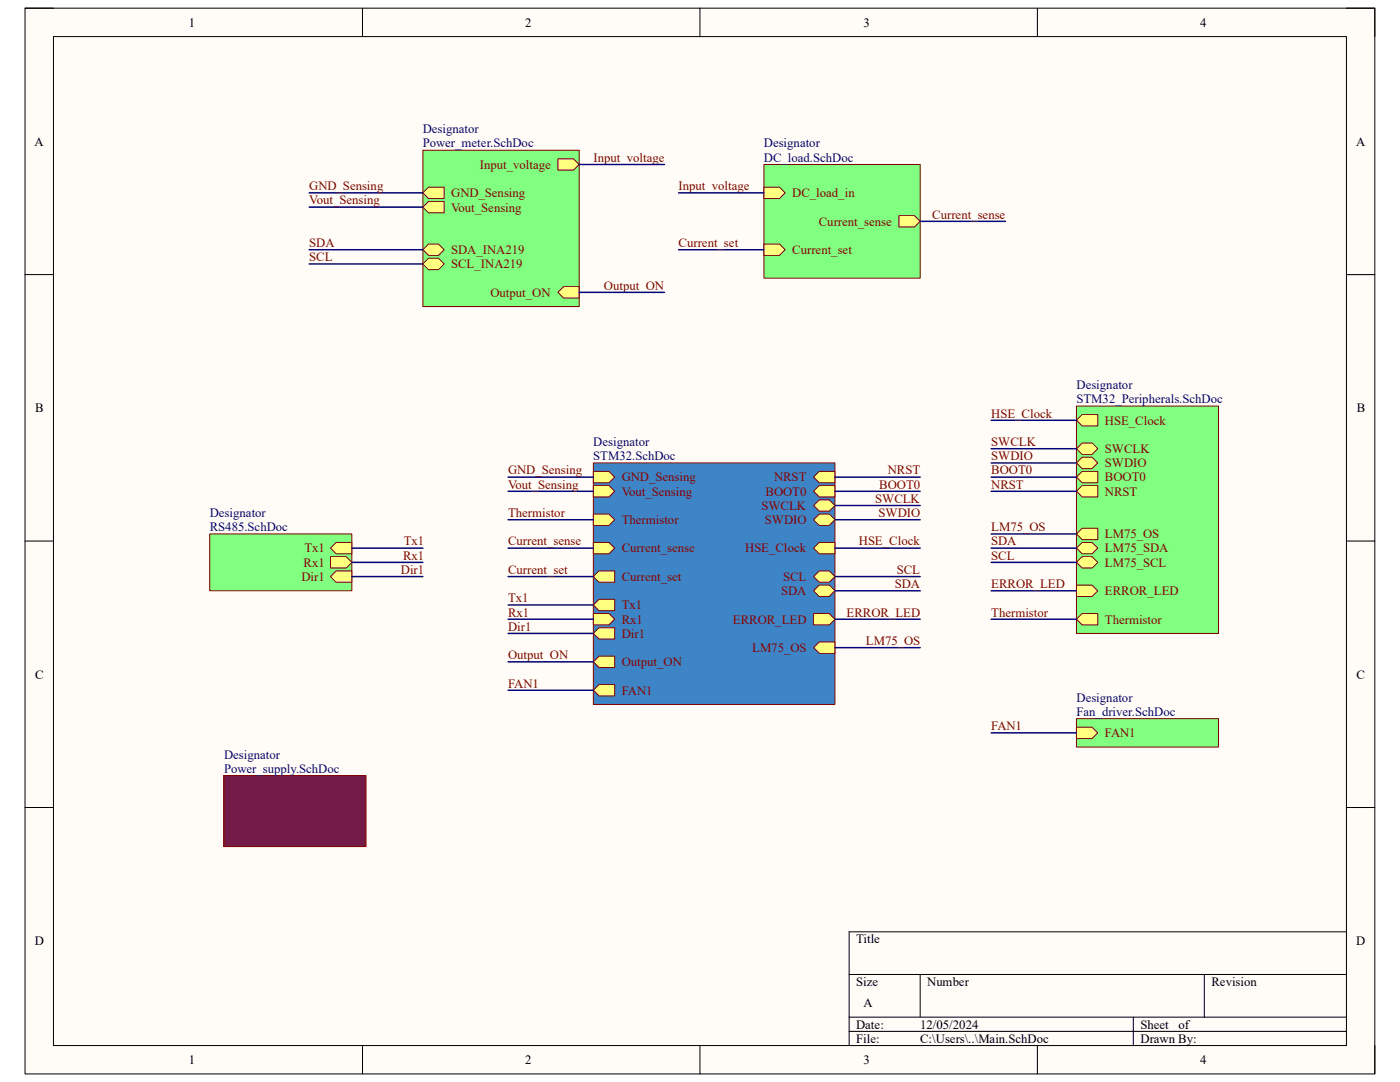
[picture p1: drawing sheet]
<svg xmlns="http://www.w3.org/2000/svg" width="279mm" height="216mm" viewBox="0 0 279 216" stroke-linecap="round" stroke-linejoin="round" font-family="sans-serif">
<path d="M5 1.6h269.4v212.7h-269.4z" fill-rule="evenodd" fill="#fffcf8"/>
<path d="M5 1.6h269.4v212.7h-269.4z" fill="none" stroke="#000" stroke-width=".2"/>
<path d="M10.7 7.3h258v201.3h-258z" fill-rule="evenodd" fill="#fffcf8"/>
<g fill="none" stroke="#000" stroke-width=".2">
<path d="M5 1.6h5.7M10.7 7.3h258v201.3h-258zM72.3 1.6v5.7M139.7 1.6v5.7M207 1.6v5.7M268.7 1.6h5.7v5.7M5 54.8h5.7M268.7 54.8h5.7M5 108h5.7M268.7 108h5.7M5 161.1h5.7M268.7 161.1h5.7"/>
<path d="M169.5 194.4h99.2M183.6 194.4v8.6M240.3 194.4v8.6M268.7 185.9h-99.2v22.7M72.3 208.6v5.7M139.7 208.6v5.7M169.5 203h99.2M169.5 205.8h99.2M207 208.6v5.7M226.2 203v5.6M274.4 208.6v5.7"/>
</g>
<path d="M152.5 32.8h31.1v22.7h-31.1z" fill-rule="evenodd" fill="#80ff80"/>
<path d="M152.5 32.8h31.1v22.7h-31.1z" fill="none" stroke="#800000" stroke-width=".2"/>
<path d="M152.4 48.7h3.2l1.1 1.1-1.1 1.2h-3.2z" fill-rule="evenodd" fill="#ffff80"/>
<path d="M152.4 48.7h3.2l1.1 1.1-1.1 1.2h-3.2z" fill="none" stroke="#800000" stroke-width=".2"/>
<path d="M152.4 37.4h3.2l1.1 1.1-1.1 1.1h-3.2z" fill-rule="evenodd" fill="#ffff80"/>
<path d="M152.4 37.4h3.2l1.1 1.1-1.1 1.1h-3.2z" fill="none" stroke="#800000" stroke-width=".2"/>
<path d="M179.4 43h3.1l1.1 1.2-1.1 1.1h-3.1z" fill-rule="evenodd" fill="#ffff80"/>
<path d="M179.4 43h3.1l1.1 1.2-1.1 1.1h-3.1z" fill="none" stroke="#800000" stroke-width=".2"/>
<path d="M84.4 30h31.2v31.2h-31.2z" fill-rule="evenodd" fill="#80ff80"/>
<path d="M84.4 30h31.2v31.2h-31.2z" fill="none" stroke="#800000" stroke-width=".2"/>
<path d="M85.5 51.5h2l1.1 1.2-1.1 1.1h-2l-1.1-1.1z" fill-rule="evenodd" fill="#ffff80"/>
<path d="M85.5 51.5h2l1.1 1.2-1.1 1.1h-2l-1.1-1.1z" fill="none" stroke="#800000" stroke-width=".2"/>
<path d="M84.4 49.8l1.1-1.1h2l1.1 1.1-1.1 1.2h-2z" fill-rule="evenodd" fill="#ffff80"/>
<path d="M84.4 49.8l1.1-1.1h2l1.1 1.1-1.1 1.2h-2z" fill="none" stroke="#800000" stroke-width=".2"/>
<path d="M111.3 58.3l1.2-1.1h3.1v2.3h-3.1z" fill-rule="evenodd" fill="#ffff80"/>
<path d="M111.3 58.3l1.2-1.1h3.1v2.3h-3.1z" fill="none" stroke="#800000" stroke-width=".2"/>
<path d="M85.5 37.4h3.1v2.2h-3.1l-1.1-1.1z" fill-rule="evenodd" fill="#ffff80"/>
<path d="M85.5 37.4h3.1v2.2h-3.1l-1.1-1.1z" fill="none" stroke="#800000" stroke-width=".2"/>
<path d="M84.4 41.3l1.1-1.1h3.1v2.3h-3.1z" fill-rule="evenodd" fill="#ffff80"/>
<path d="M84.4 41.3l1.1-1.1h3.1v2.3h-3.1z" fill="none" stroke="#800000" stroke-width=".2"/>
<path d="M111.3 31.7h3.1l1.2 1.1-1.2 1.2h-3.1z" fill-rule="evenodd" fill="#ffff80"/>
<path d="M111.3 31.7h3.1l1.2 1.1-1.2 1.2h-3.1z" fill="none" stroke="#800000" stroke-width=".2"/>
<path d="M41.9 106.5h28.3v11.4h-28.3z" fill-rule="evenodd" fill="#80ff80"/>
<path d="M41.9 106.5h28.3v11.4h-28.3z" fill="none" stroke="#800000" stroke-width=".2"/>
<path d="M67.1 108.2h3.1v2.3h-3.1l-1.1-1.1z" fill-rule="evenodd" fill="#ffff80"/>
<path d="M67.1 108.2h3.1v2.3h-3.1l-1.1-1.1z" fill="none" stroke="#800000" stroke-width=".2"/>
<path d="M66 111.1h3.1l1.1 1.1-1.1 1.1h-3.1z" fill-rule="evenodd" fill="#ffff80"/>
<path d="M66 111.1h3.1l1.1 1.1-1.1 1.1h-3.1z" fill="none" stroke="#800000" stroke-width=".2"/>
<path d="M67.1 113.9h3.1v2.3h-3.1l-1.1-1.1z" fill-rule="evenodd" fill="#ffff80"/>
<path d="M67.1 113.9h3.1v2.3h-3.1l-1.1-1.1z" fill="none" stroke="#800000" stroke-width=".2"/>
<path d="M214.8 143.4h28.4v5.7h-28.4z" fill-rule="evenodd" fill="#80ff80"/>
<path d="M214.8 143.4h28.4v5.7h-28.4z" fill="none" stroke="#800000" stroke-width=".2"/>
<path d="M214.8 145.1h3.2l1.1 1.1-1.1 1.2h-3.2z" fill-rule="evenodd" fill="#ffff80"/>
<path d="M214.8 145.1h3.2l1.1 1.1-1.1 1.2h-3.2z" fill="none" stroke="#800000" stroke-width=".2"/>
<path d="M44.7 154.7h28.4v14.2h-28.4z" fill-rule="evenodd" fill="#741b47"/>
<path d="M44.7 154.7h28.4v14.2h-28.4z" fill="none" stroke="#800000" stroke-width=".2"/>
<path d="M118.4 92.4h48.2v48.2h-48.2z" fill-rule="evenodd" fill="#3d85c6"/>
<path d="M118.4 92.4h48.2v48.2h-48.2z" fill="none" stroke="#800000" stroke-width=".2"/>
<path d="M163.5 94.1h3.1v2.2h-3.1l-1.1-1.1z" fill-rule="evenodd" fill="#ffff80"/>
<path d="M163.5 94.1h3.1v2.2h-3.1l-1.1-1.1z" fill="none" stroke="#800000" stroke-width=".2"/>
<path d="M162.4 98l1.1-1.1h3.1v2.3h-3.1z" fill-rule="evenodd" fill="#ffff80"/>
<path d="M162.4 98l1.1-1.1h3.1v2.3h-3.1z" fill="none" stroke="#800000" stroke-width=".2"/>
<path d="M162.4 100.9l1.1-1.2h2l1.1 1.2-1.1 1.1h-2z" fill-rule="evenodd" fill="#ffff80"/>
<path d="M162.4 100.9l1.1-1.2h2l1.1 1.2-1.1 1.1h-2z" fill="none" stroke="#800000" stroke-width=".2"/>
<path d="M162.4 103.7l1.1-1.1h2l1.1 1.1-1.1 1.1h-2z" fill-rule="evenodd" fill="#ffff80"/>
<path d="M162.4 103.7l1.1-1.1h2l1.1 1.1-1.1 1.1h-2z" fill="none" stroke="#800000" stroke-width=".2"/>
<path d="M163.5 113.9h2l1.1 1.2-1.1 1.1h-2l-1.1-1.1z" fill-rule="evenodd" fill="#ffff80"/>
<path d="M163.5 113.9h2l1.1 1.2-1.1 1.1h-2l-1.1-1.1z" fill="none" stroke="#800000" stroke-width=".2"/>
<path d="M162.4 117.9l1.1-1.1h2l1.1 1.1-1.1 1.1h-2z" fill-rule="evenodd" fill="#ffff80"/>
<path d="M162.4 117.9l1.1-1.1h2l1.1 1.1-1.1 1.1h-2z" fill="none" stroke="#800000" stroke-width=".2"/>
<path d="M118.4 94.1h3.1l1.2 1.1-1.2 1.1h-3.1z" fill-rule="evenodd" fill="#ffff80"/>
<path d="M118.4 94.1h3.1l1.2 1.1-1.2 1.1h-3.1z" fill="none" stroke="#800000" stroke-width=".2"/>
<path d="M118.4 96.9h3.1l1.2 1.1-1.2 1.2h-3.1z" fill-rule="evenodd" fill="#ffff80"/>
<path d="M118.4 96.9h3.1l1.2 1.1-1.2 1.2h-3.1z" fill="none" stroke="#800000" stroke-width=".2"/>
<path d="M118.4 137.7l1.2-1.1h3.1v2.3h-3.1z" fill-rule="evenodd" fill="#ffff80"/>
<path d="M118.4 137.7l1.2-1.1h3.1v2.3h-3.1z" fill="none" stroke="#800000" stroke-width=".2"/>
<path d="M163.5 128.1h3.1v2.3h-3.1l-1.1-1.2z" fill-rule="evenodd" fill="#ffff80"/>
<path d="M163.5 128.1h3.1v2.3h-3.1l-1.1-1.2z" fill="none" stroke="#800000" stroke-width=".2"/>
<path d="M163.5 108.2h3.1v2.3h-3.1l-1.1-1.1z" fill-rule="evenodd" fill="#ffff80"/>
<path d="M163.5 108.2h3.1v2.3h-3.1l-1.1-1.1z" fill="none" stroke="#800000" stroke-width=".2"/>
<path d="M162.4 122.4h3.1l1.1 1.2-1.1 1.1h-3.1z" fill-rule="evenodd" fill="#ffff80"/>
<path d="M162.4 122.4h3.1l1.1 1.2-1.1 1.1h-3.1z" fill="none" stroke="#800000" stroke-width=".2"/>
<path d="M118.4 120.7l1.2-1.1h3.1v2.3h-3.1z" fill-rule="evenodd" fill="#ffff80"/>
<path d="M118.4 120.7l1.2-1.1h3.1v2.3h-3.1z" fill="none" stroke="#800000" stroke-width=".2"/>
<path d="M118.4 122.4h3.1l1.2 1.2-1.2 1.1h-3.1z" fill-rule="evenodd" fill="#ffff80"/>
<path d="M118.4 122.4h3.1l1.2 1.2-1.2 1.1h-3.1z" fill="none" stroke="#800000" stroke-width=".2"/>
<path d="M118.4 126.4l1.2-1.1h3.1v2.2h-3.1z" fill-rule="evenodd" fill="#ffff80"/>
<path d="M118.4 126.4l1.2-1.1h3.1v2.2h-3.1z" fill="none" stroke="#800000" stroke-width=".2"/>
<path d="M119.6 130.9h3.1v2.3h-3.1l-1.2-1.1z" fill-rule="evenodd" fill="#ffff80"/>
<path d="M119.6 130.9h3.1v2.3h-3.1l-1.2-1.1z" fill="none" stroke="#800000" stroke-width=".2"/>
<path d="M118.4 115.1l1.2-1.2h3.1v2.3h-3.1z" fill-rule="evenodd" fill="#ffff80"/>
<path d="M118.4 115.1l1.2-1.2h3.1v2.3h-3.1z" fill="none" stroke="#800000" stroke-width=".2"/>
<path d="M118.4 102.6h3.1l1.2 1.1-1.2 1.1h-3.1z" fill-rule="evenodd" fill="#ffff80"/>
<path d="M118.4 102.6h3.1l1.2 1.1-1.2 1.1h-3.1z" fill="none" stroke="#800000" stroke-width=".2"/>
<path d="M118.4 108.2h3.1l1.2 1.2-1.2 1.1h-3.1z" fill-rule="evenodd" fill="#ffff80"/>
<path d="M118.4 108.2h3.1l1.2 1.2-1.2 1.1h-3.1z" fill="none" stroke="#800000" stroke-width=".2"/>
<path d="M214.8 81h28.4v45.4h-28.4z" fill-rule="evenodd" fill="#80ff80"/>
<path d="M214.8 81h28.4v45.4h-28.4z" fill="none" stroke="#800000" stroke-width=".2"/>
<path d="M216 82.7h3.1v2.3h-3.1l-1.2-1.1z" fill-rule="evenodd" fill="#ffff80"/>
<path d="M216 82.7h3.1v2.3h-3.1l-1.2-1.1z" fill="none" stroke="#800000" stroke-width=".2"/>
<path d="M216 88.4h2l1.1 1.1-1.1 1.2h-2l-1.2-1.2z" fill-rule="evenodd" fill="#ffff80"/>
<path d="M216 88.4h2l1.1 1.1-1.1 1.2h-2l-1.2-1.2z" fill="none" stroke="#800000" stroke-width=".2"/>
<path d="M216 91.2h2l1.1 1.2-1.1 1.1h-2l-1.2-1.1z" fill-rule="evenodd" fill="#ffff80"/>
<path d="M216 91.2h2l1.1 1.2-1.1 1.1h-2l-1.2-1.1z" fill="none" stroke="#800000" stroke-width=".2"/>
<path d="M216 94.1h3.1v2.2h-3.1l-1.2-1.1z" fill-rule="evenodd" fill="#ffff80"/>
<path d="M216 94.1h3.1v2.2h-3.1l-1.2-1.1z" fill="none" stroke="#800000" stroke-width=".2"/>
<path d="M216 96.9h3.1v2.3h-3.1l-1.2-1.2z" fill-rule="evenodd" fill="#ffff80"/>
<path d="M216 96.9h3.1v2.3h-3.1l-1.2-1.2z" fill="none" stroke="#800000" stroke-width=".2"/>
<path d="M216 105.4h3.1v2.3h-3.1l-1.2-1.2z" fill-rule="evenodd" fill="#ffff80"/>
<path d="M216 105.4h3.1v2.3h-3.1l-1.2-1.2z" fill="none" stroke="#800000" stroke-width=".2"/>
<path d="M216 108.2h2l1.1 1.2-1.1 1.1h-2l-1.2-1.1z" fill-rule="evenodd" fill="#ffff80"/>
<path d="M216 108.2h2l1.1 1.2-1.1 1.1h-2l-1.2-1.1z" fill="none" stroke="#800000" stroke-width=".2"/>
<path d="M216 111.1h2l1.1 1.1-1.1 1.1h-2l-1.2-1.1z" fill-rule="evenodd" fill="#ffff80"/>
<path d="M216 111.1h2l1.1 1.1-1.1 1.1h-2l-1.2-1.1z" fill="none" stroke="#800000" stroke-width=".2"/>
<path d="M214.8 116.8h3.2l1.1 1.1-1.1 1.1h-3.2z" fill-rule="evenodd" fill="#ffff80"/>
<path d="M214.8 116.8h3.2l1.1 1.1-1.1 1.1h-3.2z" fill="none" stroke="#800000" stroke-width=".2"/>
<path d="M216 122.4h3.1v2.3h-3.1l-1.2-1.1z" fill-rule="evenodd" fill="#ffff80"/>
<path d="M216 122.4h3.1v2.3h-3.1l-1.2-1.1z" fill="none" stroke="#800000" stroke-width=".2"/>
<g fill="none" stroke="#000080" stroke-width=".3">
<path d="M61.7 38.5h22.7M115.6 32.8h17M135.4 38.5h17M61.7 41.3h22.7M61.7 49.8h22.7M61.7 52.7h22.7M115.6 58.3h17M135.4 49.8h17M183.6 44.2h17M101.4 95.2h17M101.4 98h17M166.6 95.2h17"/>
<path d="M166.6 98h17M197.8 83.9h17M197.8 89.5h17M197.8 92.4h17M197.8 95.2h17M197.8 98h17M70.2 109.4h14.2M70.2 112.2h14.2M70.2 115.1h14.2M101.4 109.4h17M101.4 115.1h17M101.4 103.7h17"/>
<path d="M166.6 109.4h17M166.6 117.9h17M166.6 115.1h17M166.6 103.7h17M166.6 100.9h17M197.8 106.5h17M197.8 109.4h17M197.8 112.2h17M197.8 117.9h17M101.4 132.1h17M101.4 126.4h17M101.4 123.6h17"/>
<path d="M101.4 120.7h17M101.4 137.7h17M166.6 123.6h17M166.6 129.2h17M197.8 123.6h17M197.8 146.2h17"/>
</g>
<g font-size="2.5">
<text x="37.7" y="5.3">1</text>
<text x="104.8" y="5.3">2</text>
<text x="172.3" y="5.3">3</text>
<text x="239.5" y="5.3">4</text>
<text x="6.9" y="29.1">A</text>
<text x="270.6" y="29.1">A</text>
<text x="7" y="82.3">B</text>
<text x="270.8" y="82.3">B</text>
<text x="7" y="135.4">C</text>
<text x="270.7" y="135.4">C</text>
<text x="6.9" y="188.6">D</text>
<text x="170.9" y="188.2">Title</text>
<text x="270.7" y="188.6">D</text>
<text x="170.9" y="196.7">Size</text>
<text x="185" y="196.7">Number</text>
<text x="241.8" y="196.7">Revision</text>
<text x="172.3" y="201">A</text>
<text x="170.9" y="205.2">Date:</text>
<text x="170.9" y="208.1">File:</text>
<text x="183.6" y="205.2">12/05/2024</text>
<text x="183.7" y="208.1">C:\Users\..\Main.SchDoc</text>
<text x="227.6" y="208.1">Drawn By:</text>
<text x="227.6" y="205.2">Sheet</text>
<text x="235.2" y="205.2">of</text>
<text x="37.7" y="212.3">1</text>
<text x="104.8" y="212.3">2</text>
<text x="172.3" y="212.3">3</text>
<text x="239.5" y="212.3">4</text>
</g>
<g font-size="2.5" fill="#000080">
<text x="84.4" y="26.6">Designator</text>
<text x="84.4" y="29.4">Power_meter.SchDoc</text>
<text x="152.4" y="29.4">Designator</text>
<text x="152.4" y="32.3">DC_load.SchDoc</text>
<text x="214.8" y="77.6">Designator</text>
<text x="214.8" y="80.5">STM32_Peripherals.SchDoc</text>
<text x="118.4" y="89">Designator</text>
<text x="118.4" y="91.8">STM32.SchDoc</text>
<text x="41.9" y="103.2">Designator</text>
<text x="41.9" y="106">RS485.SchDoc</text>
<text x="214.8" y="140">Designator</text>
<text x="214.8" y="142.9">Fan_driver.SchDoc</text>
<text x="44.7" y="151.4">Designator</text>
<text x="44.7" y="154.2">Power_supply.SchDoc</text>
</g>
<g font-size="2.5" fill="#800000">
<text x="95.8" y="33.7">Input_voltage</text>
<text x="118.4" y="32.3">Input_voltage</text>
<text x="61.7" y="37.9">GND_Sensing</text>
<text x="61.7" y="40.8">Vout_Sensing</text>
<text x="90" y="39.4">GND_Sensing</text>
<text x="135.4" y="37.9">Input_voltage</text>
<text x="158.1" y="39.4">DC_load_in</text>
<text x="90" y="42.2">Vout_Sensing</text>
<text x="163.4" y="45">Current_sense</text>
<text x="186.1" y="43.6">Current_sense</text>
<text x="61.7" y="49.3">SDA</text>
<text x="61.7" y="52.1">SCL</text>
<text x="90" y="53.6">SCL_INA219</text>
<text x="90" y="50.7">SDA_INA219</text>
<text x="135.4" y="49.3">Current_set</text>
<text x="158.1" y="50.7">Current_set</text>
<text x="97.9" y="59.2">Output_ON</text>
<text x="120.5" y="57.8">Output_ON</text>
<text x="197.8" y="83.3">HSE_Clock</text>
<text x="197.8" y="89">SWCLK</text>
<text x="220.5" y="84.7">HSE_Clock</text>
<text x="101.4" y="94.7">GND_Sensing</text>
<text x="177.2" y="94.7">NRST</text>
<text x="197.8" y="91.8">SWDIO</text>
<text x="197.8" y="94.7">BOOT0</text>
<text x="220.5" y="90.4">SWCLK</text>
<text x="220.5" y="93.2">SWDIO</text>
<text x="101.4" y="97.5">Vout_Sensing</text>
<text x="124.1" y="96.1">GND_Sensing</text>
<text x="124.1" y="98.9">Vout_Sensing</text>
<text x="152" y="101.7">SWCLK</text>
<text x="152.8" y="98.9">BOOT0</text>
<text x="154.5" y="96.1">NRST</text>
<text x="174.7" y="100.3">SWCLK</text>
<text x="175.5" y="97.5">BOOT0</text>
<text x="197.8" y="97.5">NRST</text>
<text x="220.5" y="96.1">BOOT0</text>
<text x="220.5" y="98.9">NRST</text>
<text x="101.4" y="103.2">Thermistor</text>
<text x="124.1" y="104.6">Thermistor</text>
<text x="152.7" y="104.6">SWDIO</text>
<text x="175.3" y="103.2">SWDIO</text>
<text x="197.8" y="106">LM75_OS</text>
<text x="220.5" y="107.4">LM75_OS</text>
<text x="60.6" y="113.1">Rx1</text>
<text x="60.7" y="110.2">Tx1</text>
<text x="80.4" y="111.7">Rx1</text>
<text x="80.6" y="108.8">Tx1</text>
<text x="101.4" y="108.8">Current_sense</text>
<text x="124.1" y="110.2">Current_sense</text>
<text x="148.7" y="110.2">HSE_Clock</text>
<text x="171.4" y="108.8">HSE_Clock</text>
<text x="197.8" y="108.8">SDA</text>
<text x="197.8" y="111.7">SCL</text>
<text x="220.5" y="110.2">LM75_SDA</text>
<text x="220.5" y="113.1">LM75_SCL</text>
<text x="60.2" y="115.9">Dir1</text>
<text x="80" y="114.5">Dir1</text>
<text x="101.4" y="114.5">Current_set</text>
<text x="124.1" y="115.9">Current_set</text>
<text x="155.9" y="118.7">SDA</text>
<text x="156.3" y="115.9">SCL</text>
<text x="178.6" y="117.3">SDA</text>
<text x="179" y="114.5">SCL</text>
<text x="197.8" y="117.3">ERROR_LED</text>
<text x="220.5" y="118.7">ERROR_LED</text>
<text x="101.4" y="120.2">Tx1</text>
<text x="101.4" y="123">Rx1</text>
<text x="101.4" y="125.9">Dir1</text>
<text x="124.1" y="121.6">Tx1</text>
<text x="124.1" y="124.4">Rx1</text>
<text x="146.3" y="124.4">ERROR_LED</text>
<text x="169" y="123">ERROR_LED</text>
<text x="197.8" y="123">Thermistor</text>
<text x="220.5" y="124.4">Thermistor</text>
<text x="101.4" y="131.5">Output_ON</text>
<text x="124.1" y="127.3">Dir1</text>
<text x="150.1" y="130.1">LM75_OS</text>
<text x="172.8" y="128.7">LM75_OS</text>
<text x="101.4" y="137.2">FAN1</text>
<text x="124.1" y="132.9">Output_ON</text>
<text x="124.1" y="138.6">FAN1</text>
<text x="197.8" y="145.7">FAN1</text>
<text x="220.5" y="147.1">FAN1</text>
</g>
</svg>
